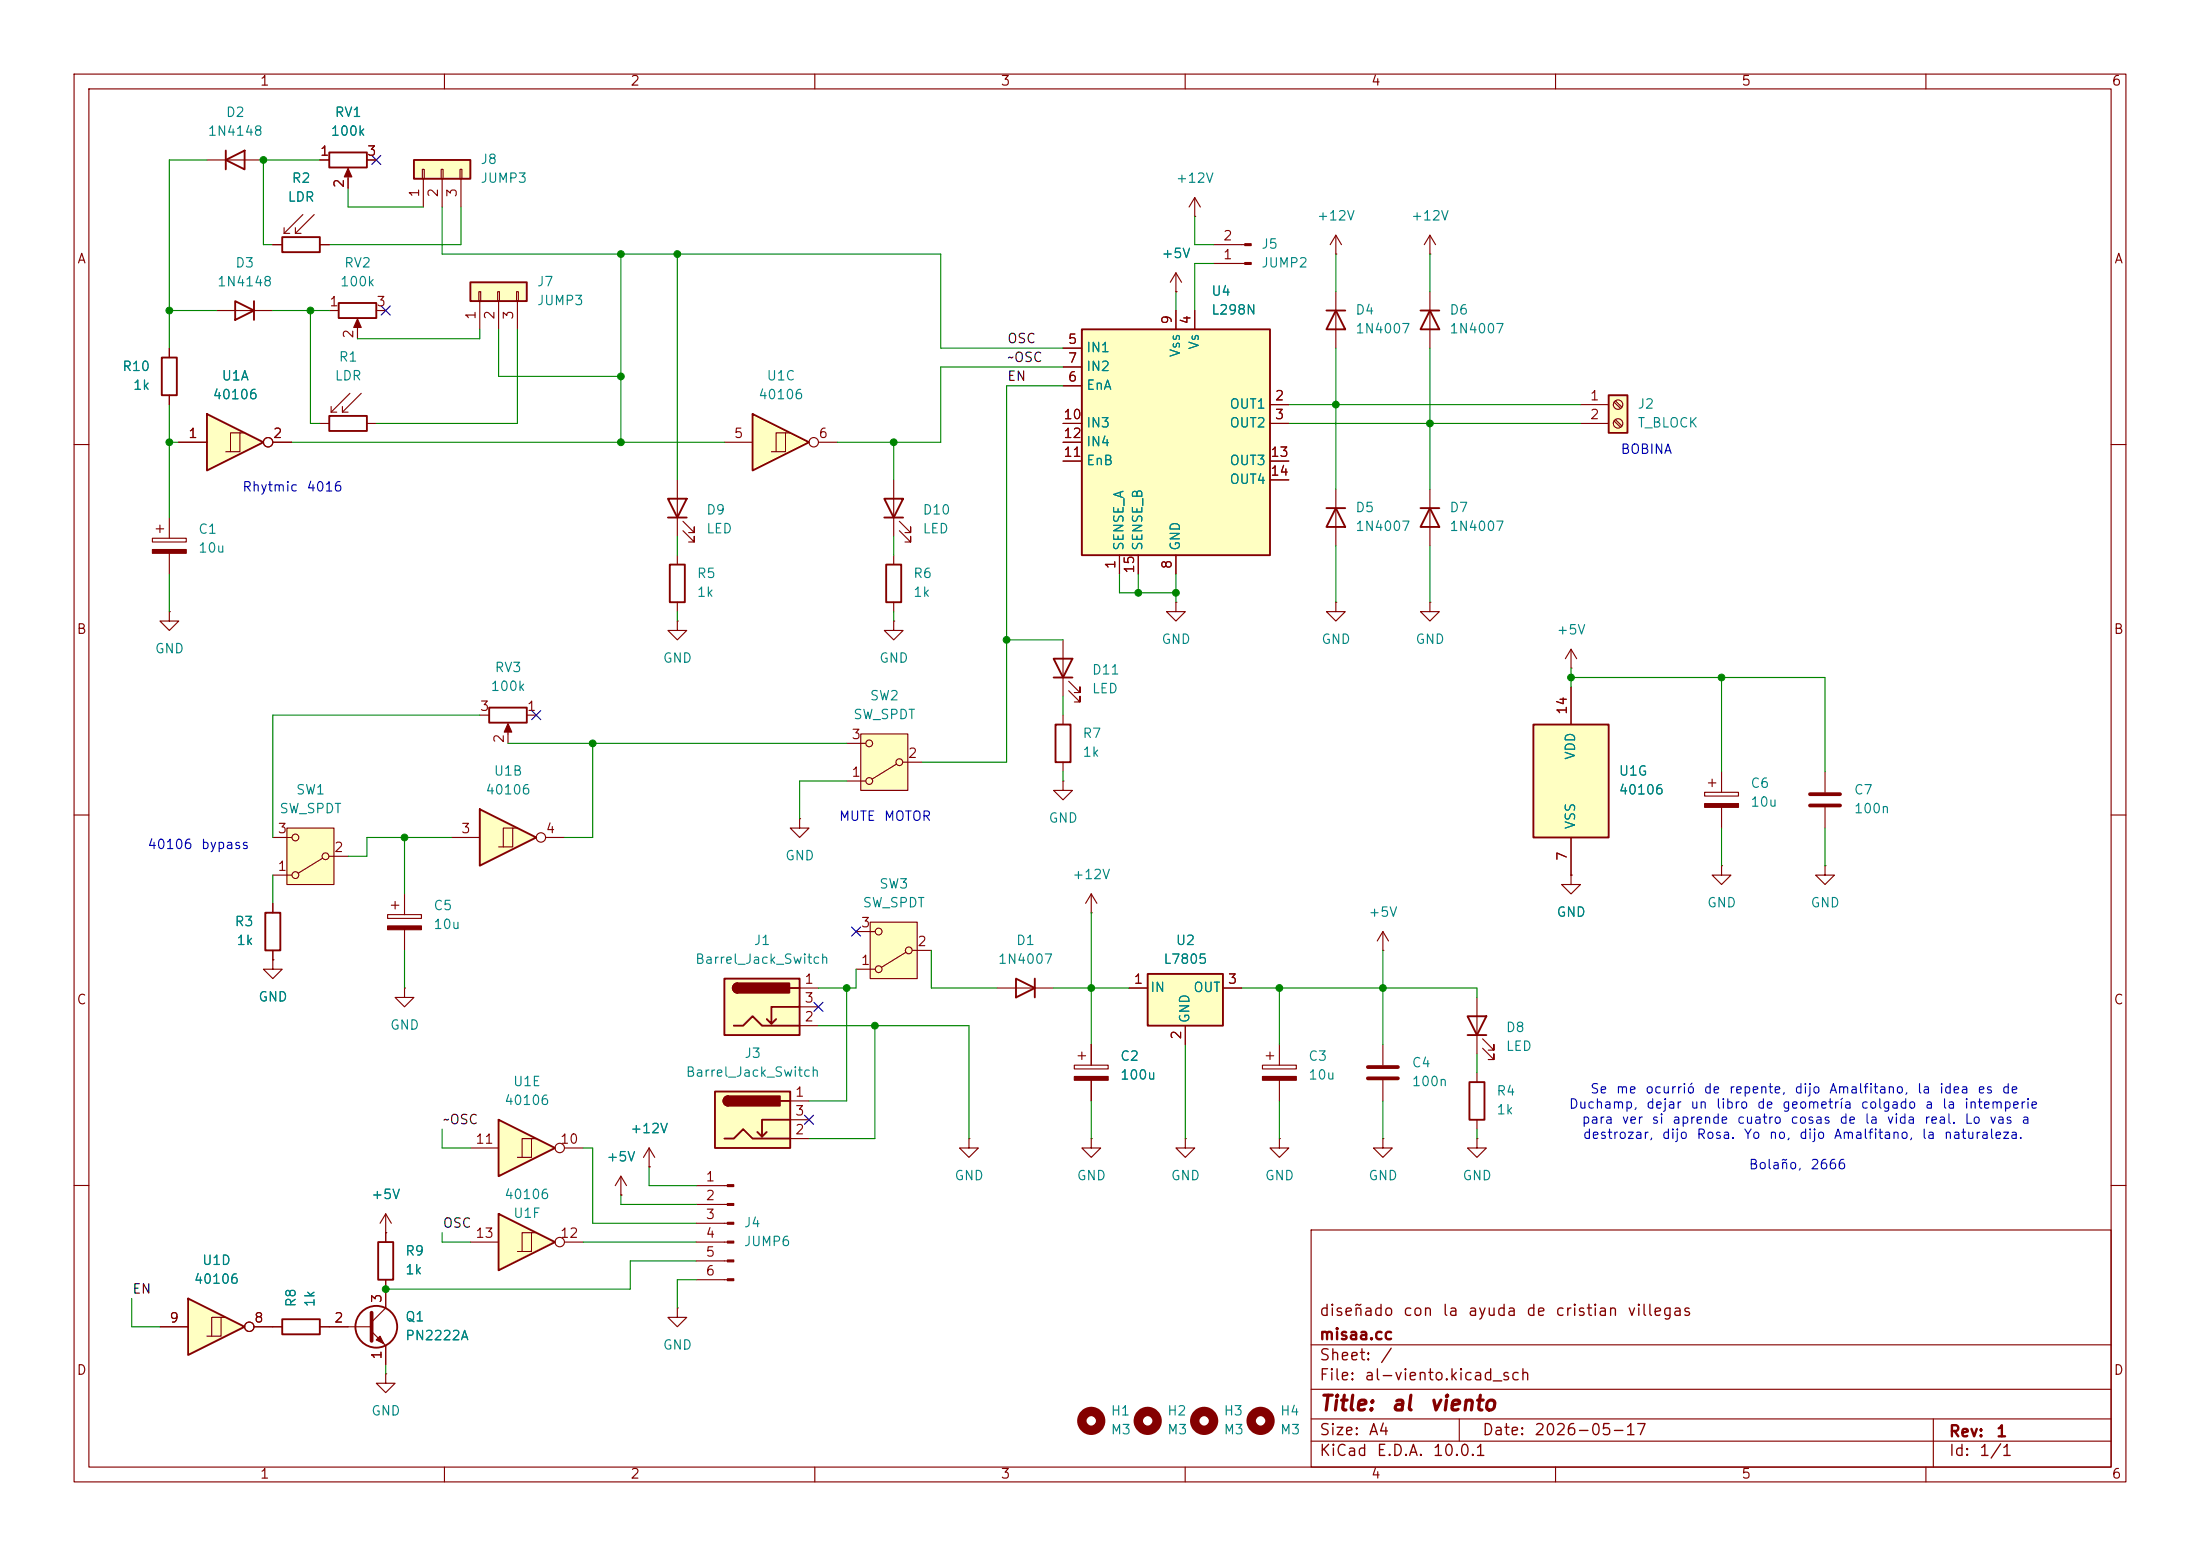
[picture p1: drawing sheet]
<svg xmlns="http://www.w3.org/2000/svg" width="297mm" height="210mm" viewBox="0 0 297 210" stroke-linecap="round" stroke-linejoin="round" font-family="sans-serif">
<g fill="none" stroke="#840000" stroke-width=".15">
<path d="M10 10h277v190h-277zM12 12h273v186h-273zM60 10v2M110 10v2M160 10v2M210 10v2M260 10v2M10 60h2M180.3 66v7.7M285 60h2M10 110h2M285 110h2"/>
<path d="M186.7 128.3h.1M186.7 125.7v2.6M186.7 125.7l-.8 1.3M186.7 125.7l.8 1.3M170.4 143.8h4.6v.5h-4.6zM170.9 142.5h1.1M171.4 142v1M172.7 153.7v1.2h1.3l-1.3 1.3-1.3-1.3h1.3M172.7 153.7h.1M172.7 141v2.8M172.7 145.8v2.8M186.7 153.7v1.2h1.3l-1.3 1.3-1.3-1.3h1.3"/>
<path d="M186.7 153.7h.1M186.7 141v2.8M186.7 145.8v2.8M199.4 153.7v1.2h1.3l-1.3 1.3-1.3-1.3h1.3M199.4 153.7h.1M199.4 144.8v1.3M199.4 151.1v1.3M10 160h2M177 166h108v32h-108zM285 160h2M60 198v2M110 198v2"/>
<path d="M160 198v2M177 194.5h108M177 191.5h108M177 187.5h108M177 181.5h108M197 191.5v3M210 198v2M260 198v2M261 191.5v6.5"/>
</g>
<path d="M179.1 68.6h2.5M180.3 68.6l1.3 2.5h-2.5zM198.4 146.1h2v5h-2z" fill="none" stroke="#840000" stroke-width=".25"/>
<g fill="none" stroke="#840000" stroke-width="1.3">
<circle cx="147.3" cy="191.8" r="1.27"/>
<circle cx="154.9" cy="191.8" r="1.27"/>
<circle cx="170.2" cy="191.8" r="1.27"/>
</g>
<path d="M184.7 144h4M184.7 145.5h4" fill="none" stroke="#840000" stroke-width=".51"/>
<path d="M170.4 145.3h4.6v.5h-4.6z" fill="#840000" stroke="#840000" stroke-width=".15"/>
<path d="M154.9 131.4h10.2v7h-10.2z" fill="#ffffc2"/>
<path d="M30.5 21.6l2.5-1.3v2.6zM30.5 20.3v2.6M38.1 32h5.1v2h-5.1zM44.4 20.6h5.1v2h-5.1zM154.9 131.4h10.2v7h-10.2zM198.1 137.2h2.6l-1.3 2.5zM198.1 139.7h2.6" fill="none" stroke="#840000" stroke-width=".25"/>
<g fill="none" stroke="#840000" stroke-width=".15">
<path d="M27.9 21.6h7.7M36.8 33h1.3M38.4 31.5h.7M38.4 30.7v.8M39.9 30.7v.8M39.9 31.5h.7M40.9 29l-2.5 2.5M42.4 29l-2.5 2.5M43.2 33h1.2M43.2 21.6h1.2M47 23.1v2.3M49.5 21.6h1.3"/>
<path d="M20.6 72.6h4.5v.6h-4.5zM21.1 71.4h1M21.6 70.9v1M22.9 69.9v2.7M22.9 74.7v2.8M230.1 106.9h4.6v.5h-4.6zM230.6 105.7h1M231.1 105.2v1M232.4 116.8v1.3h1.3l-1.3 1.3-1.3-1.3h1.3M232.4 116.8h.1M232.4 104.1v2.8M232.4 109v2.8"/>
<path d="M246.4 116.8v1.3h1.2l-1.2 1.3-1.3-1.3h1.3M246.4 116.8h.1M246.4 104.1v2.8M246.4 109v2.8M152.4 133.4h2.5M160 138.4v2.6M165.1 133.4h2.5M199.4 134.6v7.6M130.8 153.7v1.2h1.3l-1.3 1.3-1.3-1.3h1.3M130.8 153.7h.1M145 143.8h4.6v.5h-4.6zM145.5 142.5h1.1"/>
<path d="M146 142v1M147.3 153.7v1.2h1.3l-1.3 1.3-1.3-1.3h1.3M147.3 153.7h.1M147.3 141v2.8M147.3 145.8v2.8M160 153.7v1.2h1.3l-1.3 1.3-1.3-1.3h1.3M160 153.7h.1M200.2 141.5l1.5 1.5v-.8v.8h-.8M200.2 140.2l1.5 1.5v-.7v.7h-.8"/>
</g>
<g fill="#840000" stroke="#840000" stroke-width=".15">
<path d="M145 145.3h4.6v.5h-4.6z"/>
<path d="M230.1 108.5h4.6v.5h-4.6z"/>
<path d="M47 22.7l.5 1.2h-1z"/>
<path d="M20.6 74.2h4.5v.5h-4.5z"/>
</g>
<path d="M244.3 107.2h4.1M244.3 108.7h4.1" fill="none" stroke="#840000" stroke-width=".51"/>
<path d="M55.9 21.6h7.6v2.5h-7.6z" fill="#ffffc2"/>
<path d="M55.9 21.6h7.6v2.5h-7.6zM45.7 40.9h5.1v2h-5.1z" fill="none" stroke="#840000" stroke-width=".25"/>
<path d="M57 22.9h.3v1.2h-.3zM57.1 24.1v3.8M59.6 22.9h.2v1.2h-.2zM59.7 24.1v3.8M62.1 22.9h.3v1.2h-.3zM62.2 24.1v3.8M44.4 41.9h1.3M48.3 43.4v2.3M50.8 41.9h1.3M212.1 118.1v1.3h1.3l-1.3 1.3-1.3-1.3h1.3M212.1 118.1h.1" fill="none" stroke="#840000" stroke-width=".15"/>
<path d="M48.3 43.1l.5 1.1h-1z" fill="#840000" stroke="#840000" stroke-width=".15"/>
<path d="M207 97.8h10.2v15.2h-10.2z" fill="#ffffc2"/>
<path d="M31.7 40.6l2.6 1.3-2.6 1.3zM34.3 40.6v2.6M44.4 56.1h5.1v2.1h-5.1zM207 97.8h10.2v15.2h-10.2z" fill="none" stroke="#840000" stroke-width=".25"/>
<path d="M29.2 41.9h7.6M43.2 57.2h1.2M44.7 55.6h.8M44.7 54.9v.7M46.2 54.9v.7M46.2 55.6h.8M47.2 53.1l-2.5 2.5M48.8 53.1l-2.6 2.5M49.5 57.2h1.3M212.1 92.7v5.1M212.1 113v5.1" fill="none" stroke="#840000" stroke-width=".15"/>
<path d="M27.9 55.9l7.7 3.8-7.7 3.8z" fill="#ffffc2"/>
<path d="M21.8 48.3h2.1v5h-2.1zM27.9 55.9l7.7 3.8-7.7 3.8zM90.2 67.3h2.5l-1.3 2.6zM90.2 69.9h2.5M90.4 76.2h2.1v5.1h-2.1zM119.4 67.3h2.5l-1.3 2.6zM119.4 69.9h2.5M119.6 76.2h2.1v5.1h-2.1zM142.2 88.9h2.6l-1.3 2.5zM142.2 91.4h2.6M142.5 97.8h2v5.1h-2z" fill="none" stroke="#840000" stroke-width=".25"/>
<g fill="none" stroke="#840000" stroke-width=".15">
<path d="M22.9 47v1.3M22.9 53.3v1.3M24.1 59.7h3.8M32.4 58.4h-1.3v2.6M33 58.4h-.6v2.6h-1.9M36.8 59.7h2.6M91.4 64.8v7.6M91.4 74.9v1.3M92.2 71.6l1.5 1.6v-.8v.8h-.7M92.2 70.4l1.5 1.5v-.8v.8h-.7M120.6 64.8v7.6M120.6 74.9v1.3"/>
<path d="M121.4 71.6l1.5 1.6v-.8v.8h-.7M121.4 70.4l1.5 1.5v-.8v.8h-.7M91.4 81.3v1.3M120.6 81.3v1.3M143.5 86.4v7.6M143.5 96.5v1.3M144.3 93.2l1.5 1.5v-.7v.7h-.8M144.3 91.9l1.5 1.6v-.8v.8h-.8M158.7 81.3v1.3h1.3l-1.3 1.2-1.2-1.2h1.2M158.7 81.3h.1M143.5 102.9v1.2"/>
<circle cx="36.2" cy="59.7" r=".63"/>
</g>
<path d="M63.5 38.1h7.6v2.5h-7.6z" fill="#ffffc2"/>
<path d="M63.5 38.1h7.6v2.5h-7.6z" fill="none" stroke="#840000" stroke-width=".25"/>
<path d="M64.6 39.4h.3v1.2h-.3zM67.2 39.4h.2v1.2h-.2zM69.7 39.4h.3v1.2h-.3zM64.8 40.6v3.9M67.3 40.6v3.9M69.8 40.6v3.9M22.9 82.6v1.2h1.2l-1.2 1.3-1.3-1.3h1.3M22.9 82.6h.1" fill="none" stroke="#840000" stroke-width=".15"/>
<path d="M38.7 111.8h6.4v7.6h-6.4z" fill="#ffffc2"/>
<g fill="none" stroke="#840000" stroke-width=".15">
<path d="M36.8 118.1h2.6M36.8 113h2.6M38.7 111.8h6.4v7.6h-6.4zM43.6 115.8l-3.3 2.1M44.4 115.6h2.6M36.8 129.5v1.3h1.3l-1.3 1.3-1.2-1.3h1.2M36.8 129.5h.1M36.8 121.9v1.3M36.8 128.3v1.2"/>
<circle cx="39.9" cy="113" r=".46"/>
<circle cx="39.9" cy="118.1" r=".46"/>
<circle cx="43.9" cy="115.6" r=".46"/>
</g>
<path d="M35.8 123.2h2v5.1h-2z" fill="none" stroke="#840000" stroke-width=".25"/>
<path d="M101.6 55.9l7.6 3.8-7.6 3.8z" fill="#ffffc2"/>
<path d="M101.6 55.9l7.6 3.8-7.6 3.8z" fill="none" stroke="#840000" stroke-width=".25"/>
<g fill="none" stroke="#840000" stroke-width=".15">
<path d="M97.8 59.7h3.8M106 58.4h-1.2v2.6M106.7 58.4h-.7v2.6h-1.9M110.5 59.7h2.5M52.3 123.4h4.6v.6h-4.6zM52.8 122.2h1M53.3 121.7v1M54.6 133.4v1.2h1.3l-1.3 1.3-1.3-1.3h1.3M54.6 133.4h.1M54.6 120.7v2.7M54.6 125.5v2.8"/>
<circle cx="109.9" cy="59.7" r=".63"/>
</g>
<path d="M52.3 125h4.6v.5h-4.6z" fill="#840000" stroke="#840000" stroke-width=".15"/>
<path d="M25.4 175.3l7.6 3.8-7.6 3.8z" fill="#ffffc2"/>
<g fill="none" stroke="#840000" stroke-width=".25">
<path d="M25.4 175.3l7.6 3.8-7.6 3.8z"/>
<circle cx="50.8" cy="179.1" r="2.82"/>
</g>
<g fill="none" stroke="#840000" stroke-width=".15">
<path d="M21.6 179.1h3.8M29.8 177.8h-1.2v2.5M30.5 177.8h-.7v2.5h-1.9M34.3 179.1h2.5M44.4 179.1h5.8M50.2 179.7l1.9 1.9v2.6M52.1 174v2.5l-1.9 1.9M52.1 185.4v1.3h1.2l-1.2 1.3-1.3-1.3h1.3M52.1 185.4h.1"/>
<circle cx="33.7" cy="179.1" r=".63"/>
</g>
<path d="M50.2 177.2v3.8" fill="none" stroke="#840000" stroke-width=".51"/>
<path d="M51.3 180.3l.5 1.1-1-.6z" fill="#840000" stroke="#840000" stroke-width=".15"/>
<path d="M146 44.5h25.4v30.4h-25.4z" fill="#ffffc2"/>
<path d="M146 44.5h25.4v30.4h-25.4zM38.1 178.1h5.1v2h-5.1z" fill="none" stroke="#840000" stroke-width=".25"/>
<g fill="none" stroke="#840000" stroke-width=".15">
<path d="M143.5 57.2h2.5M143.5 47h2.5M143.5 52.1h2.5M143.5 49.5h2.5M143.5 59.7h2.5M158.7 41.9v2.6M161.3 41.9v2.6M171.4 54.6h2.6M171.4 57.2h2.6M143.5 62.2h2.5M151.1 74.9v2.6M153.7 74.9v2.6"/>
<path d="M158.7 74.9v2.6M171.4 62.2h2.6M171.4 64.8h2.6M36.8 179.1h1.3M43.2 179.1h1.2"/>
</g>
<path d="M67.3 163.8l7.6 3.8-7.6 3.9z" fill="#ffffc2"/>
<path d="M51.1 167.6h2v5.1h-2zM67.3 163.8l7.6 3.8-7.6 3.9z" fill="none" stroke="#840000" stroke-width=".25"/>
<g fill="none" stroke="#840000" stroke-width=".15">
<path d="M158.7 39.4h.1M158.7 36.8l-.7 1.3M158.7 36.8l.8 1.3M158.7 36.8v2.6M161.3 29.2h.1M161.3 26.7l-.8 1.2M161.3 26.7l.8 1.2M161.3 26.7v2.5M163.8 35.6h4.2M163.8 33h4.2M91.4 83.8v1.3h1.3l-1.3 1.3-1.2-1.3h1.2M91.4 83.8h.1"/>
<path d="M83.8 158.8l-.7 1.2M83.8 158.8l.8 1.2M83.8 158.8v2.5M87.6 157.5h.1M87.6 154.9l-.7 1.3M87.6 154.9l.8 1.3M87.6 154.9v2.6M52.1 166.4h.1M52.1 163.8v3.8M52.1 172.7v1.3M52.1 163.8l-.8 1.3M52.1 163.8l.7 1.3"/>
<path d="M63.5 167.6h3.8M71.8 166.4h-1.3v2.5M72.4 166.4h-.6v2.5h-2M76.2 167.6h2.5M83.8 161.3h.1"/>
<circle cx="75.6" cy="167.6" r=".63"/>
</g>
<g fill="#840000" stroke="#840000" stroke-width=".15">
<path d="M168 35.4h.9v.3h-.9z"/>
<path d="M168 32.9h.9v.2h-.9z"/>
</g>
<path d="M116.2 99.1h6.4v7.6h-6.4z" fill="#ffffc2"/>
<g fill="none" stroke="#840000" stroke-width=".15">
<path d="M116.2 99.1h6.4v7.6h-6.4zM114.3 105.4h2.5M114.3 100.3h2.5M121 103.1l-3.3 2.1M121.9 102.9h2.6"/>
<circle cx="117.3" cy="105.4" r=".46"/>
<circle cx="117.3" cy="100.3" r=".46"/>
<circle cx="121.4" cy="102.9" r=".46"/>
</g>
<path d="M67.3 151.1l7.6 3.8-7.6 3.9z" fill="#ffffc2"/>
<path d="M66 95.5h5.1v2h-5.1zM67.3 151.1l7.6 3.8-7.6 3.9z" fill="none" stroke="#840000" stroke-width=".25"/>
<g fill="none" stroke="#840000" stroke-width=".15">
<path d="M64.8 96.5h1.2M68.6 98v2.3M71.1 96.5h1.3M120.6 83.8v1.3h1.3l-1.3 1.3-1.2-1.3h1.2M120.6 83.8h.1M107.9 110.5v1.3h1.3l-1.3 1.2-1.2-1.2h1.2M107.9 110.5h.1M63.5 154.9h3.8M71.8 153.7h-1.3v2.5M72.4 153.7h-.6v2.5h-2M76.2 154.9h2.5"/>
<circle cx="75.6" cy="154.9" r=".63"/>
</g>
<path d="M68.6 97.7l.5 1.1h-1z" fill="#840000" stroke="#840000" stroke-width=".15"/>
<path d="M64.8 109.2l7.6 3.8-7.6 3.8z" fill="#ffffc2"/>
<path d="M64.8 109.2l7.6 3.8-7.6 3.8z" fill="none" stroke="#840000" stroke-width=".25"/>
<g fill="none" stroke="#840000" stroke-width=".15">
<path d="M61 113h3.8M69.2 111.8h-1.3v2.5M69.8 111.8h-.6v2.5h-1.9M73.7 113h2.5"/>
<circle cx="73" cy="113" r=".63"/>
</g>
<circle cx="162.6" cy="191.8" r="1.27" fill="none" stroke="#840000" stroke-width="1.3"/>
<path d="M96.5 147.3h10.2v7.6h-10.2z" fill="#ffffc2"/>
<path d="M96.5 147.3h10.2v7.6h-10.2zM97.8 153.7h1.3l1.2-1.3 1.3 1.3h5.1M98.3 148a.64 .64 0 0 0-.6 .6 .64 .64 0 0 0 .6 .6M103.5 152.8l-.6 .6M105.4 148.6h1.3M106.7 151.1h-3.8v2.3l-.7-.6" fill="none" stroke="#840000" stroke-width=".25"/>
<g fill="#840000" stroke="#840000" stroke-width=".25">
<path d="M97.8 148.1l.5-.1v1.2a.63 .63 0 0 1-.6-.4 .63 .63 0 0 1 .1-.7z"/>
<path d="M98.3 148h7v1.2h-7z"/>
</g>
<path d="M106.7 148.6h2.5M106.7 153.7h2.5M106.7 151.1h2.5M94 160h4.2M94 162.6h4.2M94 165.1h4.2M94 167.6h4.2M94 170.2h4.2M94 172.7h4.2" fill="none" stroke="#840000" stroke-width=".15"/>
<g fill="#840000" stroke="#840000" stroke-width=".15">
<path d="M98.2 159.9h.9v.2h-.9z"/>
<path d="M98.2 162.4h.9v.3h-.9z"/>
<path d="M98.2 165h.9v.2h-.9z"/>
<path d="M98.2 167.5h.9v.3h-.9z"/>
<path d="M98.2 170.1h.9v.2h-.9z"/>
<path d="M98.2 172.6h.9v.2h-.9z"/>
</g>
<path d="M117.5 124.5h6.3v7.6h-6.3z" fill="#ffffc2"/>
<g fill="none" stroke="#840000" stroke-width=".15">
<path d="M180.3 34.3h.1M180.3 31.8l-.7 1.2M180.3 31.8l.8 1.2M180.3 31.8v2.5M180.3 39.4v7.6M193 34.3h.1M193 31.8l-.7 1.2M193 31.8l.8 1.2M193 31.8v2.5M143.5 105.4v1.3h1.3l-1.3 1.3-1.3-1.3h1.3M143.5 105.4h.1M115.6 130.8h2.5"/>
<path d="M115.6 125.7h2.5M117.5 124.5h6.3v7.6h-6.3zM122.3 128.5l-3.3 2.1M123.2 128.3h2.5M147.3 123.2h.1M147.3 120.7l-.7 1.2M147.3 120.7l.8 1.2M147.3 120.7v2.5M91.4 176.5v1.3h1.3l-1.3 1.3-1.2-1.3h1.2M91.4 176.5h.1"/>
<circle cx="118.6" cy="130.8" r=".46"/>
<circle cx="118.6" cy="125.7" r=".46"/>
<circle cx="122.7" cy="128.3" r=".46"/>
</g>
<path d="M179.1 41.9h2.5M180.3 41.9l1.3 2.6h-2.5z" fill="none" stroke="#840000" stroke-width=".25"/>
<path d="M217.2 53.3h2.5v5.1h-2.5z" fill="#ffffc2"/>
<path d="M217.2 53.3h2.5v5.1h-2.5z" fill="none" stroke="#840000" stroke-width=".25"/>
<g fill="none" stroke="#840000" stroke-width=".15">
<path d="M213.4 54.6h3.8M213.4 57.2h3.8M217.9 54.3l.9 .8M217.9 56.8l.9 .9M218.1 54.1l.8 .8M218.1 56.6l.8 .9M212.1 90.2h.1M212.1 87.6l-.8 1.3M212.1 87.6l.8 1.3M212.1 87.6v2.6"/>
<circle cx="218.4" cy="54.6" r=".63"/>
<circle cx="218.4" cy="57.1" r=".63"/>
</g>
<path d="M97.8 132.1h10.1v7.6h-10.1z" fill="#ffffc2"/>
<path d="M191.8 41.9h2.5M193 41.9l1.3 2.6h-2.5zM191.8 68.6h2.5M193 68.6l1.3 2.5h-2.5zM97.8 132.1h10.1v7.6h-10.1zM99.1 138.4h1.2l1.3-1.2 1.3 1.2h5M99.6 132.7a.64 .64 0 0 0-.7 .7 .64 .64 0 0 0 .7 .6M104.8 137.5l-.7 .7M106.7 133.4h1.2M107.9 135.9h-3.8v2.3l-.6-.7M137.2 132.1l2.5 1.3-2.5 1.2zM139.7 132.1v2.5" fill="none" stroke="#840000" stroke-width=".25"/>
<g fill="#840000" stroke="#840000" stroke-width=".25">
<path d="M99.1 132.9l.5-.2v1.3a.63 .63 0 0 1-.6-.4 .63 .63 0 0 1 .1-.7z"/>
<path d="M99.6 132.7h7v1.3h-7z"/>
</g>
<g fill="none" stroke="#840000" stroke-width=".15">
<path d="M36.8 33h1.3M43.2 21.6h1.2M43.2 33h1.2M47 24.1v1.3M49.5 21.6h1.3M158.7 39.4h.1M193 39.4v7.6M22.9 47v1.3M22.9 53.3v1.3M24.1 59.7h3.8M36.8 59.7h2.6M143.5 57.2h2.5"/>
<path d="M143.5 47h2.5M143.5 52.1h2.5M143.5 49.5h2.5M143.5 59.7h2.5M158.7 41.9v2.6M161.3 41.9v2.6M171.4 54.6h2.6M171.4 57.2h2.6M143.5 62.2h2.5M151.1 74.9v2.6M153.7 74.9v2.6M158.7 74.9v2.6"/>
<path d="M171.4 62.2h2.6M171.4 64.8h2.6M193 66v7.7M180.3 81.3v1.3h1.3l-1.3 1.2-1.2-1.2h1.2M180.3 81.3h.1M193 81.3v1.3h1.3l-1.3 1.2-1.2-1.2h1.2M193 81.3h.1M212.1 92.7v5.1M212.1 118.1h.1M212.1 113v5.1M36.8 129.5h.1M36.8 121.9v1.3"/>
<path d="M36.8 128.3v1.2M107.9 133.4h2.6M107.9 138.4h2.6M107.9 135.9h2.6M134.6 133.4h7.6M152.4 133.4h2.5M160 138.4v2.6M165.1 133.4h2.5M87.6 157.5h.1M147.3 141v2.8M147.3 145.8v2.8M21.6 179.1h3.8"/>
<path d="M34.3 179.1h3.8M43.2 179.1h3.8M52.1 166.4h.1M52.1 166.4v1.2M52.1 172.7v3.8M83.8 161.3h.1M52.1 181.6v2.6"/>
<circle cx="36.2" cy="59.7" r=".63"/>
<circle cx="33.7" cy="179.1" r=".63"/>
</g>
<g fill="none" stroke="#008400" stroke-width=".15">
<path d="M27.9 21.6h-5v25.4M43.2 21.6h-7.6v11.4h1.2M47 25.4v2.5h10.1M59.7 27.9v6.4h67.3v12.7h16.5M62.2 27.9v5.1h-17.8M83.8 34.3v25.4M91.4 34.3v30.5M158.7 39.4v2.5M161.3 29.2v3.8h2.5M163.8 35.6h-2.5v6.3M180.3 34.3v5.1M193 34.3v5.1"/>
<path d="M22.9 59.7h1.2M22.9 54.6v15.3M22.9 41.9h6.3M36.8 41.9h7.6M39.4 59.7h58.4M41.9 41.9v15.3h1.3M64.8 44.5v1.2h-16.5M67.3 44.5v6.3h16.5M69.8 44.5v12.7h-19M120.6 59.7v5.1M143.5 52.1h-7.6v50.8h-11.4M143.5 49.5h-16.5v10.2h-14"/>
<path d="M174 54.6h39.4M174 57.2h39.4M180.3 47v19M193 47v19M22.9 77.5v5.1M91.4 72.4v2.5M120.6 72.4v2.5M151.1 77.5v2.5h7.6M153.7 77.5v2.5M158.7 77.5v3.8M180.3 73.7v7.6M193 73.7v7.6"/>
<path d="M64.8 96.5h-28v16.5M91.4 82.6v1.2M120.6 82.6v1.2M135.9 86.4h7.6M143.5 94v2.5M212.1 90.2v2.5M212.1 91.4h34.3v12.7M232.4 91.4v12.7M36.8 118.1v3.8M54.6 113v7.7M61 113h-11.5v2.6h-2.5M68.6 100.3h45.7"/>
<path d="M80 100.3v12.7h-3.8M114.3 105.4h-6.4v5.1M143.5 104.1v1.3M232.4 111.8v5M246.4 111.8v5M54.6 128.3v5.1M110.5 138.4h20.3v15.3M114.3 133.4v15.2h-5.1M115.6 130.8v2.6h-5.1M118.1 138.4v15.3h-8.9M125.7 128.3v5.1h8.9M142.2 133.4h10.2"/>
<path d="M147.3 123.2v17.8M167.6 133.4h31.8v1.2M172.7 133.4v7.6M186.7 128.3v12.7M59.7 152.4v2.5h3.8M78.7 154.9h1.3v10.2h14M87.6 157.5v2.5h6.4M147.3 148.6v5.1M160 141v12.7M172.7 148.6v5.1M186.7 148.6v5.1M199.4 142.2v2.6"/>
<path d="M199.4 152.4v1.3M17.8 175.3v3.8h3.8M59.7 166.4v1.2h3.8M78.7 167.6h15.3M83.8 161.3v1.3h10.2M94 170.2h-8.9v3.8h-33M94 172.7h-2.6v3.8M52.1 184.2v1.2"/>
</g>
<path d="M50.2 21l1.2 1.2M51.4 21l-1.2 1.2M51.5 41.3l1.2 1.2M52.7 41.3l-1.2 1.2M71.8 95.9l1.2 1.2M73 95.9l-1.2 1.2M109.9 135.3l1.2 1.2M111.1 135.3l-1.2 1.2M115 125.1l1.2 1.2M116.2 125.1l-1.2 1.2M108.6 150.5l1.2 1.2M109.8 150.5l-1.2 1.2" fill="none" stroke="#000084" stroke-width=".15"/>
<g fill="#008400" stroke="#008400" stroke-width=".14">
<circle cx="172.7" cy="133.4" r=".46"/>
<circle cx="186.7" cy="133.4" r=".46"/>
<circle cx="232.4" cy="91.4" r=".46"/>
<circle cx="153.7" cy="80" r=".46"/>
<circle cx="135.9" cy="86.4" r=".46"/>
<circle cx="158.7" cy="80" r=".46"/>
<circle cx="80" cy="100.3" r=".46"/>
<circle cx="114.3" cy="133.4" r=".46"/>
<circle cx="147.3" cy="133.4" r=".46"/>
<circle cx="212.1" cy="91.4" r=".46"/>
<circle cx="180.3" cy="54.6" r=".46"/>
<circle cx="193" cy="57.2" r=".46"/>
<circle cx="54.6" cy="113" r=".46"/>
<circle cx="52.1" cy="174" r=".46"/>
<circle cx="120.6" cy="59.7" r=".46"/>
<circle cx="83.8" cy="59.7" r=".46"/>
<circle cx="83.8" cy="34.3" r=".46"/>
<circle cx="91.4" cy="34.3" r=".46"/>
<circle cx="83.8" cy="50.8" r=".46"/>
<circle cx="22.9" cy="41.9" r=".46"/>
<circle cx="41.9" cy="41.9" r=".46"/>
<circle cx="35.6" cy="21.6" r=".46"/>
<circle cx="22.9" cy="59.7" r=".46"/>
<circle cx="118.1" cy="138.4" r=".46"/>
</g>
<g font-size="2" fill="#840000">
<text x="178" y="190.9">Title:</text>
<text x="187.7" y="190.9">al</text>
<text x="192.8" y="190.9">viento</text>
</g>
<g font-size="1.5" fill="#840000">
<text x="178" y="178">diseñado</text>
<text x="189.3" y="178">con</text>
<text x="194.6" y="178">la</text>
<text x="198" y="178">ayuda</text>
<text x="205.9" y="178">de</text>
<text x="209.9" y="178">cristian</text>
<text x="219.6" y="178">villegas</text>
<text x="178" y="184">Sheet:</text>
<text x="178" y="181.2">misaa.cc</text>
<text x="186.2" y="184">/</text>
<text x="178" y="186.7">File:</text>
<text x="184.1" y="186.7">al-viento.kicad_sch</text>
<text x="178" y="196.9">KiCad</text>
<text x="178" y="194.1">Size:</text>
<text x="184.7" y="194.1">A4</text>
<text x="185.7" y="196.9">E.D.A.</text>
<text x="193.3" y="196.9">10.0.1</text>
<text x="200" y="194.1">Date:</text>
<text x="207" y="194.1">2026-05-17</text>
<text x="263" y="194.3">Rev:</text>
<text x="263" y="196.9">Id:</text>
<text x="267.1" y="196.9">1/1</text>
<text x="269.4" y="194.3">1</text>
</g>
<g font-size="1.3" fill="#840000">
<text x="35" y="11.9">1</text>
<text x="85" y="11.9">2</text>
<text x="135" y="11.9">3</text>
<text x="185" y="11.9">4</text>
<text x="235" y="11.9">5</text>
<text x="285" y="11.9">6</text>
<text x="43.1" y="21.3">1</text>
<text x="49.5" y="21.3">3</text>
<text x="46.7" y="25.5" transform="rotate(-90 46.7 25.5)">2</text>
<text x="56.9" y="26.7" transform="rotate(-90 56.9 26.7)">1</text>
<text x="59.4" y="26.7" transform="rotate(-90 59.4 26.7)">2</text>
<text x="62" y="26.7" transform="rotate(-90 62 26.7)">3</text>
<text x="10.3" y="35.9">A</text>
<text x="165" y="35.3">1</text>
<text x="165" y="32.8">2</text>
<text x="285.3" y="35.9">A</text>
<text x="44.4" y="41.7">1</text>
<text x="50.7" y="41.7">3</text>
<text x="48" y="45.8" transform="rotate(-90 48 45.8)">2</text>
<text x="64.5" y="43.3" transform="rotate(-90 64.5 43.3)">1</text>
<text x="67.1" y="43.3" transform="rotate(-90 67.1 43.3)">2</text>
<text x="69.6" y="43.3" transform="rotate(-90 69.6 43.3)">3</text>
<text x="144.1" y="46.7">5</text>
<text x="158.5" y="43.9" transform="rotate(-90 158.5 43.9)">9</text>
<text x="161" y="43.9" transform="rotate(-90 161 43.9)">4</text>
<text x="144.1" y="51.8">6</text>
<text x="144.1" y="49.3">7</text>
<text x="25.3" y="59.4">1</text>
<text x="36.8" y="59.4">2</text>
<text x="99" y="59.4">5</text>
<text x="110.4" y="59.4">6</text>
<text x="143.5" y="56.9">10</text>
<text x="143.5" y="59.4">12</text>
<text x="172" y="54.4">2</text>
<text x="172" y="56.9">3</text>
<text x="214.6" y="54.4">1</text>
<text x="214.6" y="56.9">2</text>
<text x="143.5" y="62">11</text>
<text x="171.4" y="62">13</text>
<text x="171.4" y="64.5">14</text>
<text x="150.9" y="76.9" transform="rotate(-90 150.9 76.9)">1</text>
<text x="153.4" y="77.5" transform="rotate(-90 153.4 77.5)">15</text>
<text x="158.5" y="76.9" transform="rotate(-90 158.5 76.9)">8</text>
<text x="10.3" y="85.9">B</text>
<text x="285.3" y="85.9">B</text>
<text x="64.7" y="96.3">3</text>
<text x="68.3" y="100.4" transform="rotate(-90 68.3 100.4)">2</text>
<text x="71" y="96.3">1</text>
<text x="114.9" y="100.1">3</text>
<text x="211.8" y="96.6" transform="rotate(-90 211.8 96.6)">14</text>
<text x="114.9" y="105.2">1</text>
<text x="122.5" y="102.6">2</text>
<text x="37.4" y="112.8">3</text>
<text x="62.2" y="112.8">3</text>
<text x="73.6" y="112.8">4</text>
<text x="37.4" y="117.9">1</text>
<text x="45" y="115.3">2</text>
<text x="211.8" y="116.3" transform="rotate(-90 211.8 116.3)">7</text>
<text x="116.1" y="125.5">3</text>
<text x="116.1" y="130.6">1</text>
<text x="123.8" y="128">2</text>
<text x="10.3" y="135.9">C</text>
<text x="108.5" y="133.1">1</text>
<text x="108.5" y="135.6">3</text>
<text x="153" y="133.1">1</text>
<text x="165.7" y="133.1">3</text>
<text x="285.3" y="135.9">C</text>
<text x="108.5" y="138.2">2</text>
<text x="159.8" y="140.4" transform="rotate(-90 159.8 140.4)">2</text>
<text x="107.2" y="148.3">1</text>
<text x="64.1" y="154.7">11</text>
<text x="75.5" y="154.7">10</text>
<text x="107.2" y="153.4">2</text>
<text x="107.2" y="150.9">3</text>
<text x="95.2" y="159.8">1</text>
<text x="64.1" y="167.4">13</text>
<text x="75.5" y="167.4">12</text>
<text x="95.2" y="162.3">2</text>
<text x="95.2" y="164.8">3</text>
<text x="95.2" y="167.4">4</text>
<text x="95.2" y="169.9">5</text>
<text x="95.2" y="172.5">6</text>
<text x="22.8" y="178.8">9</text>
<text x="34.2" y="178.8">8</text>
<text x="45" y="178.8">2</text>
<text x="51.8" y="176" transform="rotate(-90 51.8 176)">3</text>
<text x="10.3" y="185.9">D</text>
<text x="51.8" y="183.6" transform="rotate(-90 51.8 183.6)">1</text>
<text x="285.3" y="185.9">D</text>
<text x="35" y="199.9">1</text>
<text x="85" y="199.9">2</text>
<text x="135" y="199.9">3</text>
<text x="185" y="199.9">4</text>
<text x="235" y="199.9">5</text>
<text x="285" y="199.9">6</text>
</g>
<g font-size="1.3" fill="#008484">
<text x="30.4" y="16.1">D2</text>
<text x="45.1" y="16.1">RV1</text>
<text x="28" y="18.6">1N4148</text>
<text x="44.6" y="18.6">100k</text>
<text x="64.8" y="22.5">J8</text>
<text x="38.8" y="27.5">LDR</text>
<text x="39.3" y="25">R2</text>
<text x="64.8" y="25">JUMP3</text>
<text x="158.6" y="25">+12V</text>
<text x="156.7" y="35.2">+5V</text>
<text x="170.2" y="33.9">J5</text>
<text x="177.7" y="30.1">+12V</text>
<text x="190.4" y="30.1">+12V</text>
<text x="29.2" y="39">1N4148</text>
<text x="31.7" y="36.4">D3</text>
<text x="45.8" y="39">100k</text>
<text x="46.4" y="36.4">RV2</text>
<text x="72.4" y="39">J7</text>
<text x="72.4" y="41.5">JUMP3</text>
<text x="163.4" y="40.2">U4</text>
<text x="170.2" y="36.4">JUMP2</text>
<text x="146.6" y="47.9">IN1</text>
<text x="162.2" y="47.3" transform="rotate(-90 162.2 47.3)">Vs</text>
<text x="163.4" y="42.8">L298N</text>
<text x="182.9" y="42.8">D4</text>
<text x="182.9" y="45.3">1N4007</text>
<text x="195.6" y="42.8">D6</text>
<text x="195.6" y="45.3">1N4007</text>
<text x="16.4" y="50.4">R10</text>
<text x="17.9" y="52.9">1k</text>
<text x="29.8" y="51.7">U1A</text>
<text x="45.1" y="51.7">LDR</text>
<text x="45.6" y="49.1">R1</text>
<text x="103.4" y="51.7">U1C</text>
<text x="146.6" y="52.9">EnA</text>
<text x="146.6" y="50.4">IN2</text>
<text x="159.6" y="48.3" transform="rotate(-90 159.6 48.3)">Vss</text>
<text x="28.6" y="54.2">40106</text>
<text x="102.3" y="54.2">40106</text>
<text x="146.6" y="58">IN3</text>
<text x="165.9" y="55.5">OUT1</text>
<text x="165.9" y="58">OUT2</text>
<text x="221" y="55.5">J2</text>
<text x="221" y="58">T_BLOCK</text>
<text x="146.6" y="63.1">EnB</text>
<text x="146.6" y="60.6">IN4</text>
<text x="165.9" y="63.1">OUT3</text>
<text x="165.9" y="65.6">OUT4</text>
<text x="95.3" y="69.8">D9</text>
<text x="124.5" y="69.8">D10</text>
<text x="182.9" y="69.4">D5</text>
<text x="182.9" y="72">1N4007</text>
<text x="195.6" y="69.4">D7</text>
<text x="195.6" y="72">1N4007</text>
<text x="26.7" y="72.4">C1</text>
<text x="26.7" y="74.9">10u</text>
<text x="95.3" y="72.3">LED</text>
<text x="124.5" y="72.3">LED</text>
<text x="152" y="74.4" transform="rotate(-90 152 74.4)">SENSE_A</text>
<text x="154.5" y="74.4" transform="rotate(-90 154.5 74.4)">SENSE_B</text>
<text x="159.6" y="74.4" transform="rotate(-90 159.6 74.4)">GND</text>
<text x="94" y="78.3">R5</text>
<text x="94" y="80.9">1k</text>
<text x="123.2" y="78.3">R6</text>
<text x="123.2" y="80.9">1k</text>
<text x="20.8" y="88.5">GND</text>
<text x="89.4" y="89.8">GND</text>
<text x="118.6" y="89.8">GND</text>
<text x="156.7" y="87.2">GND</text>
<text x="178.3" y="87.2">GND</text>
<text x="191" y="87.2">GND</text>
<text x="210.1" y="86">+5V</text>
<text x="66.2" y="93.6">100k</text>
<text x="66.7" y="91">RV3</text>
<text x="117.3" y="94.8">SW2</text>
<text x="147.3" y="93.9">LED</text>
<text x="147.3" y="91.4">D11</text>
<text x="115.1" y="97.4">SW_SPDT</text>
<text x="146.1" y="99.9">R7</text>
<text x="39.9" y="107.5">SW1</text>
<text x="65.5" y="107.5">40106</text>
<text x="66.6" y="105">U1B</text>
<text x="146.1" y="102.5">1k</text>
<text x="213" y="102.6" transform="rotate(-90 213 102.6)">VDD</text>
<text x="218.4" y="107.5">40106</text>
<text x="218.4" y="105">U1G</text>
<text x="236.2" y="106.7">C6</text>
<text x="250.2" y="107.5">C7</text>
<text x="37.6" y="110.1">SW_SPDT</text>
<text x="141.5" y="111.4">GND</text>
<text x="213" y="112" transform="rotate(-90 213 112)">VSS</text>
<text x="236.2" y="109.2">10u</text>
<text x="250.2" y="110.1">100n</text>
<text x="105.9" y="116.4">GND</text>
<text x="144.7" y="119">+12V</text>
<text x="31.6" y="125.3">R3</text>
<text x="58.4" y="123.2">C5</text>
<text x="58.4" y="125.7">10u</text>
<text x="116.4" y="122.8">SW_SPDT</text>
<text x="118.6" y="120.2">SW3</text>
<text x="184.7" y="124.1">+5V</text>
<text x="210.1" y="124.1">GND</text>
<text x="230.4" y="122.8">GND</text>
<text x="244.3" y="122.8">GND</text>
<text x="31.8" y="127.9">1k</text>
<text x="93.8" y="130.4">Barrel_Jack_Switch</text>
<text x="101.7" y="127.9">J1</text>
<text x="134.6" y="130.4">1N4007</text>
<text x="137.1" y="127.9">D1</text>
<text x="157" y="130.4">L7805</text>
<text x="158.6" y="127.9">U2</text>
<text x="34.8" y="135.5">GND</text>
<text x="155.2" y="134.2">IN</text>
<text x="161" y="134.2">OUT</text>
<text x="52.6" y="139.3">GND</text>
<text x="100.4" y="143.1">J3</text>
<text x="151.1" y="143.5">C2</text>
<text x="160.9" y="138.2" transform="rotate(-90 160.9 138.2)">GND</text>
<text x="176.5" y="143.5">C3</text>
<text x="203.2" y="139.6">D8</text>
<text x="203.2" y="142.2">LED</text>
<text x="68" y="149.5">40106</text>
<text x="69.2" y="146.9">U1E</text>
<text x="92.5" y="145.6">Barrel_Jack_Switch</text>
<text x="151.1" y="146">100u</text>
<text x="176.5" y="146">10u</text>
<text x="190.5" y="144.4">C4</text>
<text x="190.5" y="146.9">100n</text>
<text x="201.9" y="148.2">R4</text>
<text x="85" y="153.3">+12V</text>
<text x="201.9" y="150.7">1k</text>
<text x="81.8" y="157.1">+5V</text>
<text x="128.8" y="159.6">GND</text>
<text x="145.3" y="159.6">GND</text>
<text x="158" y="159.6">GND</text>
<text x="170.7" y="159.6">GND</text>
<text x="184.7" y="159.6">GND</text>
<text x="197.4" y="159.6">GND</text>
<text x="50" y="162.2">+5V</text>
<text x="68" y="162.2">40106</text>
<text x="69.2" y="164.7">U1F</text>
<text x="100.3" y="166">J4</text>
<text x="26.1" y="173.6">40106</text>
<text x="27.2" y="171">U1D</text>
<text x="54.6" y="169.8">R9</text>
<text x="54.6" y="172.3">1k</text>
<text x="100.3" y="168.5">JUMP6</text>
<text x="40.2" y="176.5" transform="rotate(-90 40.2 176.5)">R8</text>
<text x="42.8" y="176.5" transform="rotate(-90 42.8 176.5)">1k</text>
<text x="54.6" y="178.7">Q1</text>
<text x="54.6" y="181.2">PN2222A</text>
<text x="89.4" y="182.5">GND</text>
<text x="50" y="191.4">GND</text>
<text x="149.9" y="191.4">H1</text>
<text x="157.5" y="191.4">H2</text>
<text x="165.1" y="191.4">H3</text>
<text x="172.7" y="191.4">H4</text>
<text x="149.9" y="193.9">M3</text>
<text x="157.5" y="193.9">M3</text>
<text x="165.1" y="193.9">M3</text>
<text x="172.7" y="193.9">M3</text>
</g>
<g font-size="1.3">
<text x="135.9" y="46.6">OSC</text>
<text x="135.9" y="51.7">EN</text>
<text x="135.9" y="49.2">~OSC</text>
<text x="59.7" y="152.1">~OSC</text>
<text x="59.7" y="166">OSC</text>
<text x="17.8" y="174.9">EN</text>
</g>
<g font-size="1.3" fill="#0000c2">
<text x="218.7" y="61.6">BOBINA</text>
<text x="32.6" y="66.7">Rhytmic</text>
<text x="41.3" y="66.7">4016</text>
<text x="113.2" y="111.1">MUTE</text>
<text x="119.2" y="111.1">MOTOR</text>
<text x="19.8" y="114.9">40106</text>
<text x="27" y="114.9">bypass</text>
<text x="211.7" y="149.9">Duchamp,</text>
<text x="214.6" y="147.9">Se</text>
<text x="218.1" y="147.9">me</text>
<text x="222" y="147.9">ocurrió</text>
<text x="222.1" y="149.9">dejar</text>
<text x="228.1" y="149.9">un</text>
<text x="229.9" y="147.9">de</text>
<text x="231.6" y="149.9">libro</text>
<text x="233.3" y="147.9">repente,</text>
<text x="237.1" y="149.9">de</text>
<text x="240.5" y="149.9">geometría</text>
<text x="242.2" y="147.9">dijo</text>
<text x="246.8" y="147.9">Amalfitano,</text>
<text x="251.1" y="149.9">colgado</text>
<text x="258.7" y="147.9">la</text>
<text x="259.8" y="149.9">a</text>
<text x="261.7" y="147.9">idea</text>
<text x="262.1" y="149.9">la</text>
<text x="265.1" y="149.9">intemperie</text>
<text x="266.9" y="147.9">es</text>
<text x="270.1" y="147.9">de</text>
<text x="213.4" y="152">para</text>
<text x="213.6" y="154">destrozar,</text>
<text x="218.8" y="152">ver</text>
<text x="222.9" y="152">si</text>
<text x="224.3" y="154">dijo</text>
<text x="225.7" y="152">aprende</text>
<text x="228.9" y="154">Rosa.</text>
<text x="234.4" y="152">cuatro</text>
<text x="235.3" y="154">Yo</text>
<text x="238.7" y="154">no,</text>
<text x="241.6" y="152">cosas</text>
<text x="242.8" y="154">dijo</text>
<text x="247.5" y="154">Amalfitano,</text>
<text x="248.2" y="152">de</text>
<text x="251.6" y="152">la</text>
<text x="254.6" y="152">vida</text>
<text x="259.3" y="154">la</text>
<text x="259.7" y="152">real.</text>
<text x="262.3" y="154">naturaleza.</text>
<text x="265.1" y="152">Lo</text>
<text x="268.5" y="152">vas</text>
<text x="272.8" y="152">a</text>
<text x="236" y="158.1">Bolaño,</text>
<text x="244.3" y="158.1">2666</text>
</g>
</svg>
